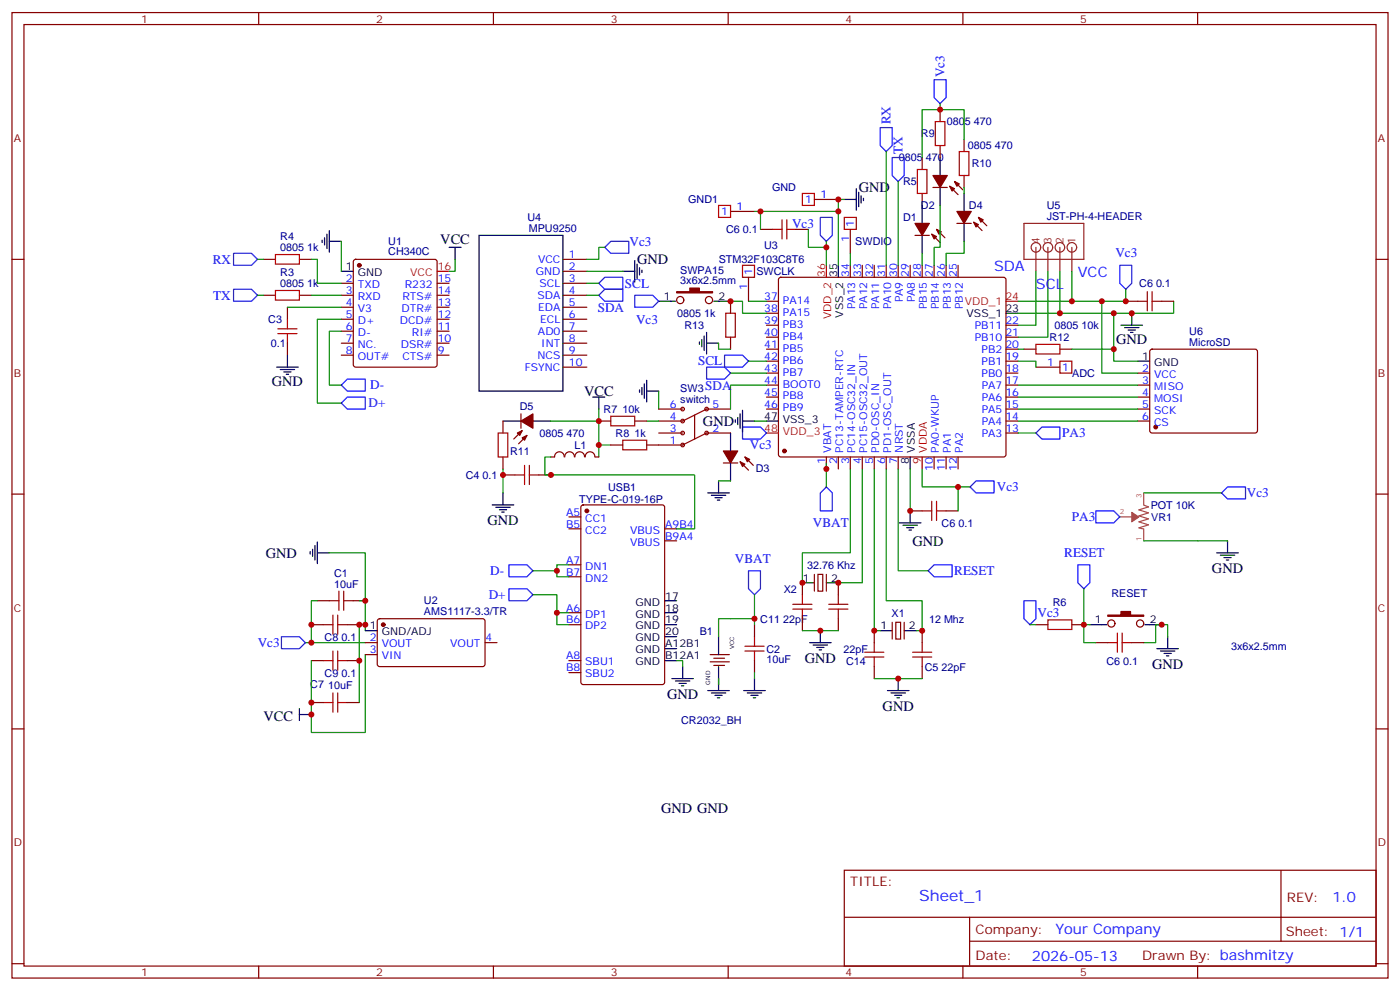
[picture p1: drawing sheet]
<svg xmlns="http://www.w3.org/2000/svg" width="412mm" height="292mm" viewBox="0 0 412 292" stroke-linecap="round" stroke-linejoin="round" font-family="sans-serif">
<g fill="none" stroke="#870000" stroke-width=".35">
<path d="M3.5 3.7h405.4v284.3h-405.4zM7.1 7.2h398.2v277.3h-398.2zM76.2 3.7v3.5M145.3 3.7v3.5M214.5 3.7v3.5M283.6 3.7v3.5M352.8 3.7v3.5M276.9 32.3v3.5M239.9 58.7h7M271.6 46.4v3.5M271.6 57v3.5M274.8 55.2h4.2"/>
<path d="M276.9 42.9v3.5M279.8 54.9l2.4 2.4M281.2 53.4l2.4 2.5M284 41.1v3.5M284 51.7v3.5M3.5 76.4h3.6M77.6 76.4h3.5M88.2 76.4h3.5M104.3 76.6l.5-.2h23.3l.5 .2 .2 .5v30.3l-.3 .5-.4 .2h-23.3l-.5-.2-.2-.5v-30.3zM165.8 76.4h7.1M165.8 79.9h7.1M215.2 62.3h7"/>
<path d="M224 67.6h3.5M234.6 67.6h3.5M250.5 67.6v7M250.5 78.1v3.6M254 78.1v3.6M257.5 78.1v3.6M261.1 78.1v3.6M264.6 78.1v3.6M268.1 78.1v3.6M269.5 69.3h4.3M271.6 78.1v3.6M274.5 69l2.4 2.4"/>
<path d="M275.2 78.1v3.6M275.9 67.6l2.4 2.4M278.7 78.1v3.6M281.9 65.8h4.2M282.2 78.1v3.6M286.8 65.4l2.5 2.5M288.2 64l2.5 2.5M405.3 76.4h3.6M77.6 87h3.5M84.7 90.5v3.5M88.2 87h3.5M100.5 87h3.6"/>
<path d="M100.5 83.4h3.6M100.5 90.5h3.6M100.5 94h3.6M100.5 97.5h3.6M128.8 87h3.5M128.8 83.4h3.5M128.8 90.5h3.5M128.8 94h3.5M128.8 97.5h3.5M165.8 87h7.1M165.8 83.4h7.1M165.8 90.5h7.1"/>
<path d="M165.8 94h7.1M165.8 97.5h7.1M215.2 88.7v3.6M215.2 99.3v3.5M220.5 81.7v7M225.8 99.3h3.5M225.8 95.8h3.5M225.8 88.7h3.5M225.8 92.3h3.5M229.5 81.9l.5-.2h65.6l.5 .2 .2 .5v51.5l-.2 .5-.5 .2h-65.6l-.5-.2-.2-.5v-51.5zM296.3 99.3h3.6M296.3 95.8h3.6"/>
<path d="M331.6 88.7h3.5M342.2 88.7h3.5M84.7 101.1v3.5M100.5 101.1h3.6M100.5 104.6h3.6M128.8 101.1h3.5M128.8 104.6h3.5M165.8 101.1h7.1M165.8 104.6h7.1M165.8 108.1h7.1M225.8 116.9h3.5M225.8 113.4h3.5"/>
<path d="M225.8 109.9h3.5M225.8 106.4h3.5M225.8 102.8h3.5M296.3 116.9h3.6M296.3 113.4h3.6M296.3 109.9h3.6M296.3 106.4h3.6M296.3 102.8h3.6M301.6 102.8h3.6M305.2 108.1h7M312.2 102.8h3.5M335.1 116.9h3.6"/>
<path d="M335.1 113.4h3.6M335.1 109.9h3.6M338.9 103l.5-.2h30.3l.5 .2 .2 .5v23.3l-.2 .5-.5 .2h-30.3l-.5-.2-.2-.5v-23.3zM148.2 139.9h3.5M148.2 124v3.5M148.2 134.6v3.5M153.5 121.9v4.2M153.8 126.8l-2.5 2.5M155.2 128.2l-2.4 2.5M158.7 139.9h3.6M162.3 134.6h1M163.4 134.6a1.41 1.41 0 0 1 1.4-1.5 1.41 1.41 0 0 1 1.4 1.5"/>
<path d="M166.4 134.6a1.41 1.41 0 0 1 1.4-1.5 1.41 1.41 0 0 1 1.4 1.5M169.4 134.6a1.41 1.41 0 0 1 1.4-1.5 1.41 1.41 0 0 1 1.4 1.5M172.4 134.6a1.41 1.41 0 0 1 1.4-1.5 1.41 1.41 0 0 1 1.4 1.5M175.3 134.6h1.1M176.4 124h3.5M179.9 131.1h3.5M187 124h3.5M190.5 131.1h10.6M194 127.5h7.1M194 120.5h7.1M194 124h7.1M208.1 127.5h7.1"/>
<path d="M208.1 120.5h7.1M213.1 136.3h4.2M218 136l2.5 2.5M219.4 134.6l2.5 2.5M225.8 120.5h3.5M243.4 134.6v3.5M246.9 134.6v3.5M250.5 134.6v3.5M254 134.6v3.5M257.5 134.6v3.5M261.1 134.6v3.5M264.6 134.6v3.5"/>
<path d="M275.2 134.6v3.5M278.7 134.6v3.5M282.2 134.6v3.5M296.3 127.5h3.6M296.3 120.5h3.6M296.3 124h3.6M335.1 120.5h3.6M335.1 124h3.6M3.5 145.5h3.6M167.6 152.2h3.5M167.6 155.8h3.5M171.3 148.9l.5-.2h23.3l.6 .4 .1 51.8-.5 .7h-23.5l-.6-.4-.1-51.8z"/>
<path d="M195.8 155.8h3.5M195.8 159.3h3.5M268.1 150.5h3.5M278.7 150.5h3.5M405.3 145.5h3.6M93.5 176.9h3.5M104.1 176.9h3.5M167.6 166.3h3.5M167.6 169.9h3.5M236.4 171.6v3.6M240.9 169.2h1.5v4.9h-1.5zM246.9 171.6v3.6"/>
<path d="M91.7 194.6h3.5M91.7 184h3.5M102.3 194.6h3.5M102.3 184h3.5M107.6 189.3h3.5M107.6 192.8h3.5M111.4 182.4l.4-.2 30.6 .1 .5 .6-.1 13-.6 .4h-30.6l-.5-.7v-12.7zM142.9 189.3h3.5M167.6 194.6h3.5M167.6 184h3.5M167.6 180.4h3.5M167.6 198.1h3.5"/>
<path d="M209.2 192.8h5.6M209.2 194.9h5.6M210.3 193.9h3.1M210.3 196h3.1M222.2 184v3.5M222.2 194.6v3.5M236.4 182.2v3.5M246.9 182.2v3.5M257.5 185.7v3.6M257.5 196.3v3.5M263.9 183.3h1.4v4.9h-1.4zM271.6 185.7v3.6"/>
<path d="M271.6 196.3v3.5M305.2 184h3.5M315.7 184h3.6M322.8 189.3h3.5M333.4 189.3h3.5M3.5 214.7h3.6M91.7 206.9h3.5M102.3 206.9h3.5M405.3 214.7h3.6M248.7 256.3h156.6v28.2h-156.6zM377.3 256.3v20.9M248.7 270.1h156.5"/>
<path d="M285.6 277.2h119.6M285.6 270.1v14.2M3.5 283.8h3.6M76.2 284.5v3.5M145.3 284.5v3.5M214.5 284.5v3.5M283.6 284.5v3.5M352.8 284.5v3.5M405.3 283.8h3.6"/>
<circle cx="200.4" cy="88.4" r="1.06"/>
<circle cx="208.8" cy="88.4" r="1.06"/>
<circle cx="327.4" cy="183.6" r="1.06"/>
<circle cx="335.8" cy="183.6" r="1.06"/>
</g>
<g fill="none" stroke="#a10000" stroke-width=".35">
<path d="M275.5 35.8h2.8v7.1h-2.8zM236.4 57h3.5v3.5h-3.5zM270.2 49.9h2.8v7.1h-2.8zM282.6 44.6h2.8v7.1h-2.8zM81.1 75h7.1v2.8h-7.1zM211.7 60.5h3.5v3.5h-3.5zM218.7 78.1h3.5v3.6h-3.5zM227.5 67.6h2.9M230.4 64.7v5.7M231.8 67.6h2.8M231.8 64.7v5.7M248.7 64h3.5v3.6h-3.5z"/>
<path d="M81.1 85.5h7.1v2.9h-7.1zM81.8 96.8h5.7M81.8 98.2h5.7M84.7 94v2.8M84.7 98.2v2.9M213.8 92.3h2.8v7h-2.8zM335.1 88.7h2.9M338 85.9v5.6M339.4 88.7h2.8M339.4 85.9v5.6M305.2 101.4h7v2.8h-7zM312.2 106.4h3.5v3.5h-3.5z"/>
<path d="M146.8 127.5h2.8v7.1h-2.8zM151.7 139.9h2.8M154.5 137.1v5.6M155.9 139.9h2.8M155.9 137.1v5.6M179.9 122.6h7.1v2.8h-7.1zM183.4 129.6h7.1v2.9h-7.1zM271.6 150.5h2.9M274.5 147.6v5.7M275.9 150.5h2.8M275.9 147.6v5.7M97 176.9h2.8"/>
<path d="M99.8 174.1v5.6M101.2 176.9h2.9M101.2 174.1v5.6M233.5 178h5.7M233.5 179.4h5.7M236.4 175.2v2.8M236.4 179.4v2.8M244.1 178h5.7M244.1 179.4h5.7M246.9 175.2v2.8M246.9 179.4v2.8M95.2 194.6h2.9"/>
<path d="M95.2 184h2.9M98.1 181.2v5.6M98.1 191.7v5.7M99.5 181.2v5.6M99.5 191.7v5.7M99.5 194.6h2.8M99.5 184h2.8M219.4 190.3h5.7M219.4 191.7h5.7M222.2 187.5v2.8M222.2 191.7v2.9M254.7 193.5h5.6"/>
<path d="M254.7 192.1h5.6M257.5 189.3v2.8M257.5 193.5v2.8M268.8 193.5h5.7M268.8 192.1h5.7M271.6 189.3v2.8M271.6 193.5v2.8M308.7 182.6h7v2.8h-7zM326.3 189.3h2.8M329.1 186.4v5.7M330.6 189.3h2.8M330.6 186.4v5.7"/>
<path d="M95.2 206.9h2.9M98.1 204.1v5.6M99.5 206.9h2.8M99.5 204.1v5.6"/>
</g>
<g fill="none" stroke="#008700" stroke-width=".35">
<path d="M276.9 30.5v1.8h7.1v8.8M276.9 32.3h-5.3v14.1M248.7 58.7h-1.8v19.4M261.1 44.6v33.5M264.6 53.4v24.7M284 55.2v1.8M75.8 76.4h1.8M91.7 76.4h1.8v7h7M100.5 71.1v8.8M134.1 76.4v3.5h-1.8M172.9 79.9h10.5M178.2 72.8h-1.8v3.6h-3.5"/>
<path d="M222.2 62.3h24.7M224 62.3v5.3M238.1 67.6v5.2h5.3M243.4 71.1v7M250.5 74.6v3.5M271.6 74.6v3.5M276.9 60.5v12.3h-1.7v5.3M284 71.1v3.5h-5.3v3.5M305.2 79.9v15.9h-5.3M308.7 79.9v19.4h-8.8M312.2 79.9v12.4M315.7 79.9v8.8"/>
<path d="M75.8 87h1.8M84.7 90.5h15.8M91.7 87h8.8M100.5 97.5h-3.5v15.9h3.5M100.5 94h-7v24.7h7M172.9 87h3.5M172.9 83.4h3.5M215.2 88.7h3.5v3.6h7.1M220.5 88.7h5.3M324.6 88.7v21.2h10.5M328.1 92.3v14.1h7M331.6 85.2v3.5h-31.7"/>
<path d="M345.7 88.7v3.6h-45.8M194 115.2v5.3M211.7 101.1v1.7h3.5M215.2 109.9h10.6M220.5 106.4h5.3M225.8 113.4h-10.6v7.1M299.9 106.4h5.3v1.7M299.9 113.4h35.2M299.9 116.9h35.2M299.9 102.8h1.7M315.7 102.8h12.4M148.2 138.1v7.1"/>
<path d="M162.3 134.6h-1.8v5.3h44.1v15.9h-5.3M162.3 124h14.1M176.4 120.5v14.1M176.4 131.1h3.5M190.5 124h3.5M222.2 124h3.6M243.4 136.3v7.1M250.5 138.1v24.7h-14.1v8.8M254 138.1v33.5h-7.1M257.5 138.1v47.6h1.8M261.1 138.1v38.8h10.5v8.8h-1.7M264.6 138.1v30h8.8"/>
<path d="M268.1 138.1v12.4M271.6 138.1v5.3h14.2M299.9 124h35.2M299.9 120.5h35.2M299.9 127.5h5.3M211.7 141.6h3.5M282.2 143.4v7.1M336.9 145.2h22.9M336.9 159.3h24.7M93.5 176.9h-1.8v12.4M97 162.8h10.6v22.9M105.8 176.9h1.8"/>
<path d="M157 175.2h7v5.2M157 168.1h7M167.6 166.3h-3.6v3.6h3.6M222.2 175.2v7M319.3 173.4v10.6M90 189.3h17.6M107.6 184h-1.8v22.9M107.6 192.8v22.9h-15.9v-21.1M167.6 180.4h-3.6v3.6h3.6M199.3 194.6h1.8v1.7M211.7 199.8v1.8M222.2 184v-1.8h-10.5v5.3"/>
<path d="M222.2 198.1v1.7M236.4 185.7h10.5M257.5 199.8h14.1M303.4 184h1.8M319.3 184v5.3h3.5M319.3 184h1.7M344 187.5v-3.5h-3.6v5.3h-3.5"/>
</g>
<g fill="none" stroke="#900" stroke-width=".35">
<path d="M204.6 122.2v7.1M208.1 127.5l-7 3.6M208.1 120.5l-7 3.5"/>
<circle cx="201.1" cy="124" r=".53"/>
<circle cx="201.1" cy="127.5" r=".53"/>
<circle cx="201.1" cy="120.5" r=".53"/>
<circle cx="201.1" cy="131.1" r=".53"/>
<circle cx="208.1" cy="127.5" r=".53"/>
<circle cx="208.1" cy="120.5" r=".53"/>
</g>
<g fill="#870000" stroke="#870000" stroke-width=".35">
<path d="M218 136l1.4 .7-.7 .7z"/>
<path d="M219.4 134.6l1.4 .7-.7 .7z"/>
<path d="M213.1 132.8h4.2l-2.1 3.5z"/>
<path d="M326.3 181.2h3.9v-1.1h2.8v1.1h3.9v.3h-10.6z"/>
<path d="M274.5 69l1.4 .7-.7 .7z"/>
<path d="M275.9 67.6l1.4 .7-.7 .7z"/>
<path d="M269.5 65.8h4.3l-2.2 3.5z"/>
<path d="M279.8 54.9l1.4 .7-.7 .7z"/>
<path d="M281.2 53.4l1.4 .8-.7 .7z"/>
<path d="M274.8 51.7h4.2l-2.1 3.5z"/>
<path d="M286.8 65.4l1.4 .7-.7 .8z"/>
<path d="M288.2 64l1.4 .7-.7 .7z"/>
<path d="M281.9 62.3h4.2l-2.1 3.5z"/>
<path d="M152.4 127.5l1.4-.7-.7 1.4z"/>
<path d="M153.8 128.9l1.4-.7-.7 1.4z"/>
<path d="M153.5 124l3.5-2.1v4.2z"/>
<path d="M199.3 85.9h3.9v-1.1h2.8v1.1h3.9v.4h-10.6z"/>
<circle cx="112.9" cy="184" r=".53"/>
<circle cx="105.8" cy="78.1" r=".53"/>
<circle cx="231.1" cy="132.8" r=".53"/>
<circle cx="340.4" cy="125.8" r=".53"/>
<circle cx="172.9" cy="150.5" r=".53"/>
</g>
<g fill="none" stroke="#000" stroke-width=".35">
<path d="M248.7 58.7h3.5M252.2 55.6v6.3M252.9 56.6v4.3M253.6 57.7v2.1M254.4 58.4v.7M276.9 46.4v5.3M276.9 55.2v5.3M284 57v5.3M94.9 70.7v.7M95.6 70v2.1M96.3 69v4.2M97 71.1h3.5"/>
<path d="M97 67.9v6.4M100.5 79.9h3.6M132.3 72.8h3.5M134.1 72.8v3.6M141.1 69.3h24.7v45.9h-24.7zM183.4 79.9h3.6M187 76.7v6.4M187.7 77.8v4.2M188.4 78.8v2.2M189.1 79.6v.7M246.9 78.1v3.6M271.6 60.5v5.3"/>
<path d="M271.6 69.3v5.3M284 65.8v5.3M194 88.7h5M207.4 99v4.2M208.1 97.9v6.3M210.3 88.7h4.9M296.3 92.3h3.6M330.2 95.8h6.3M331.3 96.5h4.2M332.3 97.2h2.1M333 97.9h.7M333.4 92.3v3.5"/>
<path d="M81.5 108.1h6.3M82.5 108.8h4.3M83.6 109.5h2.1M84.3 110.2h.7M84.7 104.6v3.5M174.6 116.9h3.6M176.4 116.9v3.6M188.4 114.8v.7M189.1 114.1v2.1M189.8 113.1v4.2M190.5 115.2h3.5M190.5 112v6.4"/>
<path d="M206 100.7v.7M206.7 100v2.1M208.1 101.1h3.6M335.1 106.4h3.6M148.2 124h5.3M157 124h5.3M215.2 127.5v5.3M215.2 136.3v5.3M216.6 123.6v.8M217.3 122.9v2.2M218 121.9v4.2M218.7 124h3.5"/>
<path d="M218.7 120.8v6.4M225.8 124h3.5M268.1 134.6v3.5M93.5 159.6v6.4M145 148.7h6.3M146 149.4h4.3M147.1 150.1h2.1M147.8 150.8h.7M148.2 145.2v3.5M208.5 145.2h6.3M209.5 145.9h4.3M210.6 146.6h2.1"/>
<path d="M211.3 147.3h.7M211.7 141.6v3.6M264.9 154h6.4M266 154.7h4.2M267.1 155.4h2.1M267.8 156.1h.7M268.1 150.5v3.5M361.6 159.3v3.5M91.4 162.5v.7M92.1 161.7v2.2M92.8 160.7v4.2M93.5 162.8h3.5"/>
<path d="M195.8 176.9h3.5M236.4 171.6h3.5M243.4 171.6h3.5M358.4 162.8h6.4M359.5 163.5h4.2M360.5 164.2h2.2M361.2 164.9h.7M107.6 185.7h3.5M195.8 184h3.5M195.8 191h3.5M195.8 194.6h3.5M195.8 187.5h3.5"/>
<path d="M195.8 180.4h3.5M197.9 199.8h6.4M201.1 196.3v3.5M211.7 187.5v5.3M211.7 196.3v7.1M222.2 199.8v3.6M238.5 189.3h6.3M239.5 190h4.3M240.6 190.7h2.1M241.3 191.4h.7M241.7 185.7v3.6M259.3 185.7h3.5"/>
<path d="M264.6 199.8v3.6M266.3 185.7h3.6M321 184h5M337.3 184h4.9M340.8 191h6.3M341.8 191.7h4.3M342.9 192.4h2.1M343.6 193.1h.7M344 187.5v3.5M88.2 210.4h3.5M88.2 208.7v3.5M199 200.6h4.2"/>
<path d="M200 201.3h2.1M200.7 202h.7M208.5 203.4h6.3M209.5 204.1h4.3M210.6 204.8h2.1M211.3 205.5h.7M219.1 203.4h6.3M220.1 204.1h4.3M221.2 204.8h2.1M221.9 205.5h.7M261.4 203.4h6.4M262.5 204.1h4.2"/>
<path d="M263.5 204.8h2.1M264.2 205.5h.7"/>
</g>
<g fill="none" stroke="#00f" stroke-width=".35">
<path d="M259.3 37.6h3.5v5.3l-1.7 1.7-1.8-1.7zM275.2 23.5h3.5v5.3l-1.8 1.7-1.7-1.7zM262.8 46.4h3.5v5.3l-1.7 1.7-1.8-1.7zM68.8 74.6h5.3l1.7 1.8-1.7 1.7h-5.3zM179.9 71.1h5.3v3.5h-5.3l-1.7-1.8zM241.7 64h3.5v5.3l-1.8 1.8-1.7-1.8zM329.8 78.1h3.6v5.3l-1.8 1.8-1.8-1.8zM68.8 85.2h5.3l1.7 1.8-1.7 1.7h-5.3zM176.4 83.4l1.8-1.7h5.2v3.5h-5.2zM176.4 87l1.8-1.8h5.2v3.5h-5.2zM187 87h5.3l1.7 1.7-1.7 1.8h-5.3zM102.3 111.7h5.3v3.5h-5.3l-1.8-1.8z"/>
<path d="M102.3 116.9h5.3v3.6h-5.3l-1.8-1.8zM208.1 108.1h5.3l1.8 1.8-1.8 1.8h-5.3zM213.4 104.6h5.3l1.8 1.8-1.8 1.7h-5.3zM218.7 125.8h5.3l1.8 1.7-1.8 1.8h-5.3zM305.2 127.5l1.7-1.7h5.3v3.5h-5.3zM243.4 143.4l1.8 1.8v5.3h-3.5v-5.3zM287.5 141.6h5.3v3.6h-5.3l-1.7-1.8zM322.8 150.5h5.3l1.7 1.7-1.7 1.8h-5.3zM359.8 145.2l1.8-1.8h5.3v3.5h-5.3zM149.9 173.4h5.3l1.8 1.8-1.8 1.7h-5.3zM149.9 166.3h5.3l1.8 1.8-1.8 1.8h-5.3zM220.5 168.1h3.5v5.3l-1.8 1.8-1.7-1.8z"/>
<path d="M273.4 168.1l1.8-1.8h5.3v3.6h-5.3zM301.6 176.9h3.6v5.3l-1.8 1.8-1.8-1.8zM317.5 166.3h3.5v5.3l-1.7 1.8-1.8-1.8zM82.9 187.5h5.3l1.8 1.8-1.8 1.7h-5.3z"/>
</g>
<path d="M128.8 79.9h3.5M243.4 78.1v3.6M296.3 88.7h3.6M225.8 127.5h3.5M271.6 134.6v3.5" fill="none" stroke="#f00" stroke-width=".35"/>
<path d="M239.9 169.2v4.9M243.4 169.2v4.9M262.8 183.3v4.9M266.3 183.3v4.9" fill="none" stroke="#871200" stroke-width=".35"/>
<path d="M329.8 152.2h3.5M336.9 145.2v3.4M336.9 148.8l1.4 .5-2.8 .9 2.8 .8-2.8 .9 2.8 .9-2.8 .9 2.8 .9-2.8 .9 1.4 .3v3.5" fill="none" stroke="#a64a4a" stroke-width=".35"/>
<path d="M333.4 150.9l2.1 1.4-2.1 1.4z" fill="#a64a4a" stroke="#a64a4a" stroke-width=".29"/>
<g fill="none" stroke="#8c2424" stroke-width=".35">
<path d="M301.6 65.8h17.7v10.6h-17.7zM305.2 72.8v7.1M308.7 72.8v7.1M312.2 72.8v7.1M315.7 72.8v7.1"/>
<circle cx="305.2" cy="72.8" r="1.41"/>
<circle cx="308.7" cy="72.8" r="1.41"/>
<circle cx="312.2" cy="72.8" r="1.41"/>
<circle cx="315.7" cy="72.8" r="1.41"/>
</g>
<g fill="#c00">
<circle cx="91.7" cy="206.9" r=".88"/>
<circle cx="105.8" cy="184" r=".88"/>
<circle cx="107.6" cy="184" r=".88"/>
<circle cx="105.8" cy="194.6" r=".88"/>
<circle cx="176.4" cy="131.1" r=".88"/>
<circle cx="176.4" cy="124" r=".88"/>
<circle cx="91.7" cy="210.4" r=".88"/>
<circle cx="91.7" cy="184" r=".88"/>
<circle cx="107.6" cy="176.9" r=".88"/>
<circle cx="91.7" cy="189.3" r=".88"/>
<circle cx="264.6" cy="199.8" r=".88"/>
<circle cx="241.7" cy="185.7" r=".88"/>
<circle cx="236.4" cy="171.6" r=".88"/>
<circle cx="246.9" cy="171.6" r=".88"/>
<circle cx="271.6" cy="185.7" r=".88"/>
<circle cx="257.5" cy="185.7" r=".88"/>
<circle cx="324.6" cy="88.7" r=".88"/>
<circle cx="276.9" cy="32.3" r=".88"/>
<circle cx="148.2" cy="139.9" r=".88"/>
<circle cx="312.2" cy="92.3" r=".88"/>
<circle cx="315.7" cy="88.7" r=".88"/>
<circle cx="328.1" cy="92.3" r=".88"/>
<circle cx="328.1" cy="102.8" r=".88"/>
<circle cx="215.2" cy="88.7" r=".88"/>
<circle cx="246.9" cy="58.7" r=".88"/>
<circle cx="246.9" cy="62.3" r=".88"/>
<circle cx="224" cy="62.3" r=".88"/>
<circle cx="243.4" cy="72.8" r=".88"/>
<circle cx="331.6" cy="88.7" r=".88"/>
<circle cx="333.4" cy="92.3" r=".88"/>
<circle cx="268.1" cy="150.5" r=".88"/>
<circle cx="282.2" cy="143.4" r=".88"/>
<circle cx="319.3" cy="184" r=".88"/>
<circle cx="342.2" cy="184" r=".88"/>
<circle cx="222.3" cy="182.2" r=".88"/>
<circle cx="243.4" cy="138.1" r=".88"/>
<circle cx="162.3" cy="139.9" r=".88"/>
<circle cx="164" cy="168.1" r=".88"/>
<circle cx="164" cy="180.4" r=".88"/>
</g>
<text font-size="4.6" fill="#00f" x="270.8" y="265.3">Sheet_1</text>
<g font-size="4.2">
<text x="252.9" y="56.6">GND</text>
<text x="129.7" y="71.7">VCC</text>
<text x="187.7" y="77.8">GND</text>
<text x="328.8" y="101.4">GND</text>
<text x="80.1" y="113.8">GND</text>
<text x="172.1" y="116.6">VCC</text>
<text x="207.1" y="125.4">GND</text>
<text x="143.6" y="154.7">GND</text>
<text x="268.8" y="160.7">GND</text>
<text x="78.3" y="164.2">GND</text>
<text x="357" y="168.8">GND</text>
<text x="237.1" y="195.3">GND</text>
<text x="339.4" y="197">GND</text>
<text x="196.5" y="205.8">GND</text>
<text x="260" y="209.4">GND</text>
<text x="77.6" y="212.2">VCC</text>
<text x="194.7" y="239.4">GND GND</text>
</g>
<g font-size="4.2" fill="#00f">
<text x="292.8" y="79.9">SDA</text>
<text x="317.5" y="81.7">VCC</text>
<text x="305.2" y="85.2">SCL</text>
<text x="392.5" y="265.6">1.0</text>
<text x="310.9" y="275.1">Your Company</text>
<text x="304" y="282.9">2026-05-13</text>
</g>
<g font-size="3.9" fill="#00f">
<text x="278.2" y="22.8" transform="rotate(-90 278.2 22.8)">Vc3</text>
<text x="262.3" y="36.7" transform="rotate(-90 262.3 36.7)">RX</text>
<text x="265.8" y="45.4" transform="rotate(-90 265.8 45.4)">TX</text>
<text x="233.3" y="67.1">Vc3</text>
<text x="62.7" y="77.6">RX</text>
<text x="185.4" y="72.3">Vc3</text>
<text x="328.6" y="75.6">Vc3</text>
<text x="62.8" y="88.2">TX</text>
<text x="184.1" y="84.8">SCL</text>
<text x="176.1" y="91.8">SDA</text>
<text x="187.4" y="95.3">Vc3</text>
<text x="205.7" y="107.6">SCL</text>
<text x="108.5" y="120">D+</text>
<text x="109" y="114.7">D-</text>
<text x="207.8" y="114.7">SDA</text>
<text x="312.9" y="128.8">PA3</text>
<text x="220.9" y="132.4">Vc3</text>
<text x="293.7" y="144.7">Vc3</text>
<text x="367.3" y="146.5">Vc3</text>
<text x="239.5" y="155.2">VBAT</text>
<text x="315.7" y="153.5">PA3</text>
<text x="216.5" y="165.8">VBAT</text>
<text x="313.5" y="164.1">RESET</text>
<text x="144.4" y="169.4">D-</text>
<text x="281.1" y="169.4">RESET</text>
<text x="144" y="176.4">D+</text>
<text x="305.6" y="181.7">Vc3</text>
<text x="75.9" y="190.5">Vc3</text>
</g>
<g font-size="3.9" fill="#800">
<text x="250.5" y="260.9">TITLE:</text>
<text x="379.1" y="265.6">REV:</text>
<text x="287.4" y="275.1">Company:</text>
<text x="378.7" y="275.7">Sheet: 1/1</text>
<text x="287.4" y="282.8">Date:</text>
<text x="336.4" y="282.8">Drawn By: bashmitzy</text>
</g>
<g font-size="3.2" fill="#800">
<text x="41.6" y="6.7">1</text>
<text x="110.8" y="6.7">2</text>
<text x="179.9" y="6.7">3</text>
<text x="249.1" y="6.7">4</text>
<text x="318.2" y="6.7">5</text>
<text x="4.1" y="41.8">A</text>
<text x="405.9" y="41.8">A</text>
<text x="4.1" y="110.9">B</text>
<text x="405.9" y="110.9">B</text>
<text x="4.1" y="180.1">C</text>
<text x="405.9" y="180.1">C</text>
<text x="4.1" y="249.2">D</text>
<text x="405.9" y="249.2">D</text>
<text x="41.6" y="287.5">1</text>
<text x="110.8" y="287.5">2</text>
<text x="179.9" y="287.5">3</text>
<text x="249.1" y="287.5">4</text>
<text x="318.2" y="287.5">5</text>
</g>
<g font-size="3.2" fill="#000080">
<text x="271.3" y="40.5">R9</text>
<text x="278.9" y="36.9">0805 470</text>
<text x="264.8" y="47.5">0805 470</text>
<text x="285.1" y="44">0805 470</text>
<text x="286.3" y="49.3">R10</text>
<text x="202.7" y="59.9">GND1</text>
<text x="227.4" y="56.3">GND</text>
<text x="266" y="54.6">R5</text>
<text x="155.4" y="65.1">U4</text>
<text x="266" y="65.1">D1</text>
<text x="271.3" y="61.6">D2</text>
<text x="285.4" y="61.6">D4</text>
<text x="308.3" y="64.7">JST-PH-4-HEADER</text>
<text x="308.3" y="61.6">U5</text>
<text x="82.6" y="70.7">R4</text>
<text x="155.8" y="68.3">MPU9250</text>
<text x="213.9" y="68.7">C6 0.1</text>
<text x="82.6" y="73.9">0805 1k</text>
<text x="114.4" y="75.2">CH340C</text>
<text x="114.4" y="72">U1</text>
<text x="211.7" y="77.5">STM32F103C8T6</text>
<text x="225.1" y="73.3">U3</text>
<text x="251.9" y="72.2">SWDIO</text>
<text x="82.6" y="81.3">R3</text>
<text x="200.4" y="83.8">3x6x2.5mm</text>
<text x="200.4" y="80.6">SWPA15</text>
<text x="222.8" y="81">SWCLK</text>
<text x="82.6" y="84.5">0805 1k</text>
<text x="335.6" y="84.6">C6 0.1</text>
<text x="79" y="95.1">C3</text>
<text x="199.5" y="93.4">0805 1k</text>
<text x="201.6" y="96.9">R13</text>
<text x="309.2" y="100.4">R12</text>
<text x="310.7" y="96.9">0805 10k</text>
<text x="350.3" y="101.8">MicroSD</text>
<text x="350.3" y="98.6">U6</text>
<text x="79.8" y="102.2">0.1</text>
<text x="315.8" y="111">ADC</text>
<text x="200.4" y="118.7">switch</text>
<text x="200.4" y="115.5">SW3</text>
<text x="153.1" y="120.8">D5</text>
<text x="177.8" y="121.6">R7</text>
<text x="183.4" y="121.6">10k</text>
<text x="158.9" y="128.6">0805 470</text>
<text x="181.3" y="128.7">R8</text>
<text x="186.9" y="128.7">1k</text>
<text x="150.3" y="133.9">R11</text>
<text x="169.3" y="132.2">L1</text>
<text x="137.2" y="141.1">C4 0.1</text>
<text x="222.6" y="138.9">D3</text>
<text x="170.6" y="148.1">TYPE-C-019-16P</text>
<text x="179.1" y="144.6">USB1</text>
<text x="339" y="149.8">POT 10K</text>
<text x="277.4" y="155.2">C6 0.1</text>
<text x="339.1" y="153.3">VR1</text>
<text x="237.8" y="167.5">32.76 Khz</text>
<text x="98.4" y="173">10uF</text>
<text x="98.4" y="169.9">C1</text>
<text x="124.9" y="177.9">U2</text>
<text x="230.9" y="174.5">X2</text>
<text x="310.1" y="178.4">R6</text>
<text x="327.4" y="175.9">RESET</text>
<text x="124.9" y="181">AMS1117-3.3/TR</text>
<text x="224" y="183.4">C11 22pF</text>
<text x="262.6" y="181.6">X1</text>
<text x="273.7" y="183.4">12 Mhz</text>
<text x="95.6" y="188.7">C8 0.1</text>
<text x="206.1" y="186.9">B1</text>
<text x="362.7" y="191.4">3x6x2.5mm</text>
<text x="225.8" y="195.3">10uF</text>
<text x="225.8" y="192.2">C2</text>
<text x="248.5" y="192.2">22pF</text>
<text x="249.2" y="195.7">C14</text>
<text x="272.4" y="197.5">C5 22pF</text>
<text x="325.9" y="195.7">C6 0.1</text>
<text x="91.4" y="202.7">C7</text>
<text x="95.6" y="199.3">C9 0.1</text>
<text x="96.7" y="203">10uF</text>
<text x="200.7" y="213.3">CR2032_BH</text>
</g>
<g font-size="3.2" fill="#00f">
<text x="237.2" y="59.8">1</text>
<text x="241.7" y="58.4">1</text>
<text x="212.5" y="63.3">1</text>
<text x="217" y="61.9">1</text>
<text x="250.1" y="71.3" transform="rotate(-90 250.1 71.3)">1</text>
<text x="251.5" y="66.9" transform="rotate(-90 251.5 66.9)">1</text>
<text x="158.5" y="77.4">VCC</text>
<text x="167.6" y="76">1</text>
<text x="101.9" y="83.1">2</text>
<text x="128.9" y="83.1">15</text>
<text x="157.8" y="81">GND</text>
<text x="167.6" y="79.6">2</text>
<text x="167.6" y="83.1">3</text>
<text x="221.5" y="81" transform="rotate(-90 221.5 81)">1</text>
<text x="250.1" y="81.5" transform="rotate(-90 250.1 81.5)">34</text>
<text x="253.6" y="81.5" transform="rotate(-90 253.6 81.5)">33</text>
<text x="257.2" y="81.5" transform="rotate(-90 257.2 81.5)">32</text>
<text x="260.7" y="81.5" transform="rotate(-90 260.7 81.5)">31</text>
<text x="264.2" y="81.5" transform="rotate(-90 264.2 81.5)">30</text>
<text x="267.8" y="81.5" transform="rotate(-90 267.8 81.5)">29</text>
<text x="271.3" y="81.5" transform="rotate(-90 271.3 81.5)">28</text>
<text x="274.8" y="81.5" transform="rotate(-90 274.8 81.5)">27</text>
<text x="278.3" y="81.5" transform="rotate(-90 278.3 81.5)">26</text>
<text x="281.9" y="81.5" transform="rotate(-90 281.9 81.5)">25</text>
<text x="101.9" y="86.6">3</text>
<text x="105.4" y="84.8">TXD</text>
<text x="105.4" y="88.4">RXD</text>
<text x="118.5" y="88.4">RTS#</text>
<text x="119.2" y="84.8">R232</text>
<text x="128.9" y="86.6">14</text>
<text x="158.3" y="88">SDA</text>
<text x="159" y="84.5">SCL</text>
<text x="167.6" y="86.6">4</text>
<text x="220.1" y="85.4" transform="rotate(-90 220.1 85.4)">1</text>
<text x="225.1" y="88.4">37</text>
<text x="230.6" y="89.4">PA14</text>
<text x="266" y="89.1" transform="rotate(-90 266 89.1)">PA9</text>
<text x="269.5" y="89.1" transform="rotate(-90 269.5 89.1)">PA8</text>
<text x="101.9" y="90.1">4</text>
<text x="101.9" y="93.7">5</text>
<text x="105.4" y="91.9">V3</text>
<text x="105.4" y="95.4">D+</text>
<text x="117.8" y="95.4">DCD#</text>
<text x="118.3" y="91.9">DTR#</text>
<text x="128.9" y="93.7">12</text>
<text x="128.9" y="90.1">13</text>
<text x="158.5" y="91.5">EDA</text>
<text x="159.1" y="95.1">ECL</text>
<text x="167.6" y="90.1">5</text>
<text x="167.6" y="93.7">6</text>
<text x="225.1" y="91.9">38</text>
<text x="225.1" y="95.4">39</text>
<text x="230.6" y="93">PA15</text>
<text x="251.9" y="91.1" transform="rotate(-90 251.9 91.1)">PA13</text>
<text x="255.4" y="91.1" transform="rotate(-90 255.4 91.1)">PA12</text>
<text x="258.9" y="91.1" transform="rotate(-90 258.9 91.1)">PA11</text>
<text x="262.5" y="91.1" transform="rotate(-90 262.5 91.1)">PA10</text>
<text x="273" y="91.1" transform="rotate(-90 273 91.1)">PB15</text>
<text x="276.6" y="91.1" transform="rotate(-90 276.6 91.1)">PB14</text>
<text x="280.1" y="91.1" transform="rotate(-90 280.1 91.1)">PB13</text>
<text x="283.6" y="91.1" transform="rotate(-90 283.6 91.1)">PB12</text>
<text x="296.2" y="95.4">22</text>
<text x="101.9" y="97.2">6</text>
<text x="101.9" y="100.7">7</text>
<text x="105.4" y="99">D-</text>
<text x="121.3" y="99">RI#</text>
<text x="128.9" y="100.7">10</text>
<text x="128.9" y="97.2">11</text>
<text x="158.5" y="98.6">AD0</text>
<text x="167.6" y="97.2">7</text>
<text x="167.6" y="100.7">8</text>
<text x="225.1" y="99">40</text>
<text x="230.6" y="96.5">PB3</text>
<text x="230.6" y="100">PB4</text>
<text x="287.2" y="100.4">PB10</text>
<text x="287.2" y="96.8">PB11</text>
<text x="296.2" y="99">21</text>
<text x="101.9" y="104.2">8</text>
<text x="105.4" y="102.5">NC.</text>
<text x="105.4" y="106">OUT#</text>
<text x="118" y="102.5">DSR#</text>
<text x="118.5" y="106">CTS#</text>
<text x="128.9" y="104.2">9</text>
<text x="158.3" y="105.7">NCS</text>
<text x="159.4" y="102.1">INT</text>
<text x="167.6" y="104.2">9</text>
<text x="167.6" y="107.8">10</text>
<text x="225.1" y="102.5">41</text>
<text x="225.1" y="106">42</text>
<text x="230.6" y="103.5">PB5</text>
<text x="230.6" y="107.1">PB6</text>
<text x="289.2" y="107.4">PB1</text>
<text x="289.2" y="103.9">PB2</text>
<text x="296.2" y="106">19</text>
<text x="296.2" y="102.5">20</text>
<text x="308.4" y="107.8">1</text>
<text x="154.6" y="109.2">FSYNC</text>
<text x="225.1" y="109.5">43</text>
<text x="225.1" y="113.1">44</text>
<text x="230.6" y="110.6">PB7</text>
<text x="289.2" y="110.9">PB0</text>
<text x="296.2" y="113.1">17</text>
<text x="296.2" y="109.5">18</text>
<text x="312.9" y="109.2">1</text>
<text x="336.5" y="113.1">3</text>
<text x="336.5" y="109.5">2</text>
<text x="340" y="111.3">VCC</text>
<text x="225.1" y="116.6">45</text>
<text x="230.6" y="114.1">BOOT0</text>
<text x="230.6" y="117.7">PB8</text>
<text x="289.2" y="118">PA6</text>
<text x="289.2" y="114.5">PA7</text>
<text x="296.2" y="116.6">16</text>
<text x="336.5" y="116.6">4</text>
<text x="340" y="118.4">MOSI</text>
<text x="340" y="114.8">MISO</text>
<text x="197.3" y="120.1">6</text>
<text x="197.3" y="123.6">4</text>
<text x="209.9" y="120.1">5</text>
<text x="225.1" y="120.1">46</text>
<text x="230.6" y="121.2">PB9</text>
<text x="289.2" y="125.1">PA4</text>
<text x="289.2" y="121.5">PA5</text>
<text x="296.2" y="123.6">14</text>
<text x="296.2" y="120.1">15</text>
<text x="336.5" y="123.6">6</text>
<text x="336.5" y="120.1">5</text>
<text x="340" y="125.4">CS</text>
<text x="340" y="121.9">SCK</text>
<text x="197.3" y="130.7">1</text>
<text x="197.3" y="127.2">3</text>
<text x="209.9" y="127.2">2</text>
<text x="289.2" y="128.6">PA3</text>
<text x="296.2" y="127.2">13</text>
<text x="243.1" y="136.8" transform="rotate(-90 243.1 136.8)">1</text>
<text x="244.8" y="133.3" transform="rotate(-90 244.8 133.3)">VBAT</text>
<text x="246.6" y="136.8" transform="rotate(-90 246.6 136.8)">2</text>
<text x="248.4" y="133.3" transform="rotate(-90 248.4 133.3)">PC13-TAMPER-RTC</text>
<text x="250.1" y="136.8" transform="rotate(-90 250.1 136.8)">3</text>
<text x="251.9" y="133.3" transform="rotate(-90 251.9 133.3)">PC14-OSC32_IN</text>
<text x="253.6" y="136.8" transform="rotate(-90 253.6 136.8)">4</text>
<text x="255.4" y="133.3" transform="rotate(-90 255.4 133.3)">PC15-OSC32_OUT</text>
<text x="257.2" y="136.8" transform="rotate(-90 257.2 136.8)">5</text>
<text x="258.9" y="133.3" transform="rotate(-90 258.9 133.3)">PD0-OSC_IN</text>
<text x="260.7" y="136.8" transform="rotate(-90 260.7 136.8)">6</text>
<text x="262.5" y="133.3" transform="rotate(-90 262.5 133.3)">PD1-OSC_OUT</text>
<text x="264.2" y="136.8" transform="rotate(-90 264.2 136.8)">7</text>
<text x="266" y="133.3" transform="rotate(-90 266 133.3)">NRST</text>
<text x="276.6" y="133.3" transform="rotate(-90 276.6 133.3)">PA0-WKUP</text>
<text x="280.1" y="133.3" transform="rotate(-90 280.1 133.3)">PA1</text>
<text x="283.6" y="133.3" transform="rotate(-90 283.6 133.3)">PA2</text>
<text x="274.8" y="138.8" transform="rotate(-90 274.8 138.8)">10</text>
<text x="278.3" y="138.8" transform="rotate(-90 278.3 138.8)">11</text>
<text x="281.9" y="138.8" transform="rotate(-90 281.9 138.8)">12</text>
<text x="166.7" y="155.4">B5</text>
<text x="166.7" y="151.9">A5</text>
<text x="172.4" y="153.6">CC1</text>
<text x="196" y="155.4">A9B4</text>
<text x="172.4" y="157.2">CC2</text>
<text x="185.7" y="160.7">VBUS</text>
<text x="185.7" y="157.2">VBUS</text>
<text x="196" y="158.9">B9A4</text>
<text x="166.7" y="166">A7</text>
<text x="172.4" y="167.7">DN1</text>
<text x="166.7" y="169.5">B7</text>
<text x="172.4" y="171.3">DN2</text>
<text x="166.7" y="183.6">B6</text>
<text x="166.7" y="180.1">A6</text>
<text x="172.4" y="181.9">DP1</text>
<text x="172.4" y="185.4">DP2</text>
<text x="108.9" y="188.9">2</text>
<text x="112.4" y="190.7">VOUT</text>
<text x="132.6" y="190.7">VOUT</text>
<text x="143.1" y="188.9">4</text>
<text x="108.9" y="192.4">3</text>
<text x="112.4" y="194.2">VIN</text>
<text x="166.7" y="197.7">B8</text>
<text x="166.7" y="194.2">A8</text>
<text x="172.4" y="196">SBU1</text>
<text x="172.4" y="199.5">SBU2</text>
</g>
<g font-size="3.2" fill="#8d2323">
<text x="306.2" y="71.8" transform="rotate(-90 306.2 71.8)">4</text>
<text x="309.7" y="71.8" transform="rotate(-90 309.7 71.8)">3</text>
<text x="313.3" y="71.8" transform="rotate(-90 313.3 71.8)">2</text>
<text x="316.8" y="71.8" transform="rotate(-90 316.8 71.8)">1</text>
</g>
<g font-size="3.2">
<text x="101.9" y="79.6">1</text>
<text x="105.4" y="81.3">GND</text>
<text x="246.6" y="81.5" transform="rotate(-90 246.6 81.5)">35</text>
<text x="195.5" y="88.4">1</text>
<text x="211.7" y="88.4">2</text>
<text x="248.4" y="93.5" transform="rotate(-90 248.4 93.5)">VSS_2</text>
<text x="284.7" y="93.3">VSS_1</text>
<text x="296.2" y="91.9">23</text>
<text x="336.5" y="106">1</text>
<text x="340" y="107.8">GND</text>
<text x="225.1" y="123.6">47</text>
<text x="230.6" y="124.7">VSS_3</text>
<text x="267.8" y="136.8" transform="rotate(-90 267.8 136.8)">8</text>
<text x="269.5" y="133.3" transform="rotate(-90 269.5 133.3)">VSSA</text>
<text x="236.5" y="171.3">1</text>
<text x="244.8" y="171.3">2</text>
<text x="187.2" y="178.3">GND</text>
<text x="196" y="176.6">17</text>
<text x="108.9" y="185.4">1</text>
<text x="187.2" y="185.4">GND</text>
<text x="187.2" y="181.9">GND</text>
<text x="196" y="183.6">19</text>
<text x="196" y="180.1">18</text>
<text x="259.4" y="185.4">1</text>
<text x="267.8" y="185.4">2</text>
<text x="322.5" y="183.6">1</text>
<text x="338.7" y="183.6">2</text>
<text x="112.4" y="187.1">GND/ADJ</text>
<text x="187.2" y="188.9">GND</text>
<text x="196" y="190.7">A12B1</text>
<text x="196" y="187.1">20</text>
<text x="187.2" y="196">GND</text>
<text x="187.2" y="192.4">GND</text>
<text x="196" y="194.2">B12A1</text>
</g>
<g font-size="3.2" fill="#f00">
<text x="120.9" y="81.3">VCC</text>
<text x="128.9" y="79.6">16</text>
<text x="243.1" y="81.5" transform="rotate(-90 243.1 81.5)">36</text>
<text x="284.2" y="89.8">VDD_1</text>
<text x="296.2" y="88.4">24</text>
<text x="244.8" y="94.1" transform="rotate(-90 244.8 94.1)">VDD_2</text>
<text x="225.1" y="127.2">48</text>
<text x="230.6" y="128.2">VDD_3</text>
<text x="271.3" y="136.8" transform="rotate(-90 271.3 136.8)">9</text>
<text x="273" y="133.3" transform="rotate(-90 273 133.3)">VDDA</text>
</g>
<g font-size="2.1" fill="#a54b4b">
<text x="336.2" y="146.6" transform="rotate(-90 336.2 146.6)">3</text>
<text x="329.9" y="151.5">2</text>
<text x="336.2" y="159.3" transform="rotate(-90 336.2 159.3)">1</text>
</g>
<g font-size="1.8">
<text x="216.3" y="191.2" transform="rotate(-90 216.3 191.2)">VCC</text>
<text x="209.2" y="201.6" transform="rotate(-90 209.2 201.6)">GND</text>
</g>
</svg>
